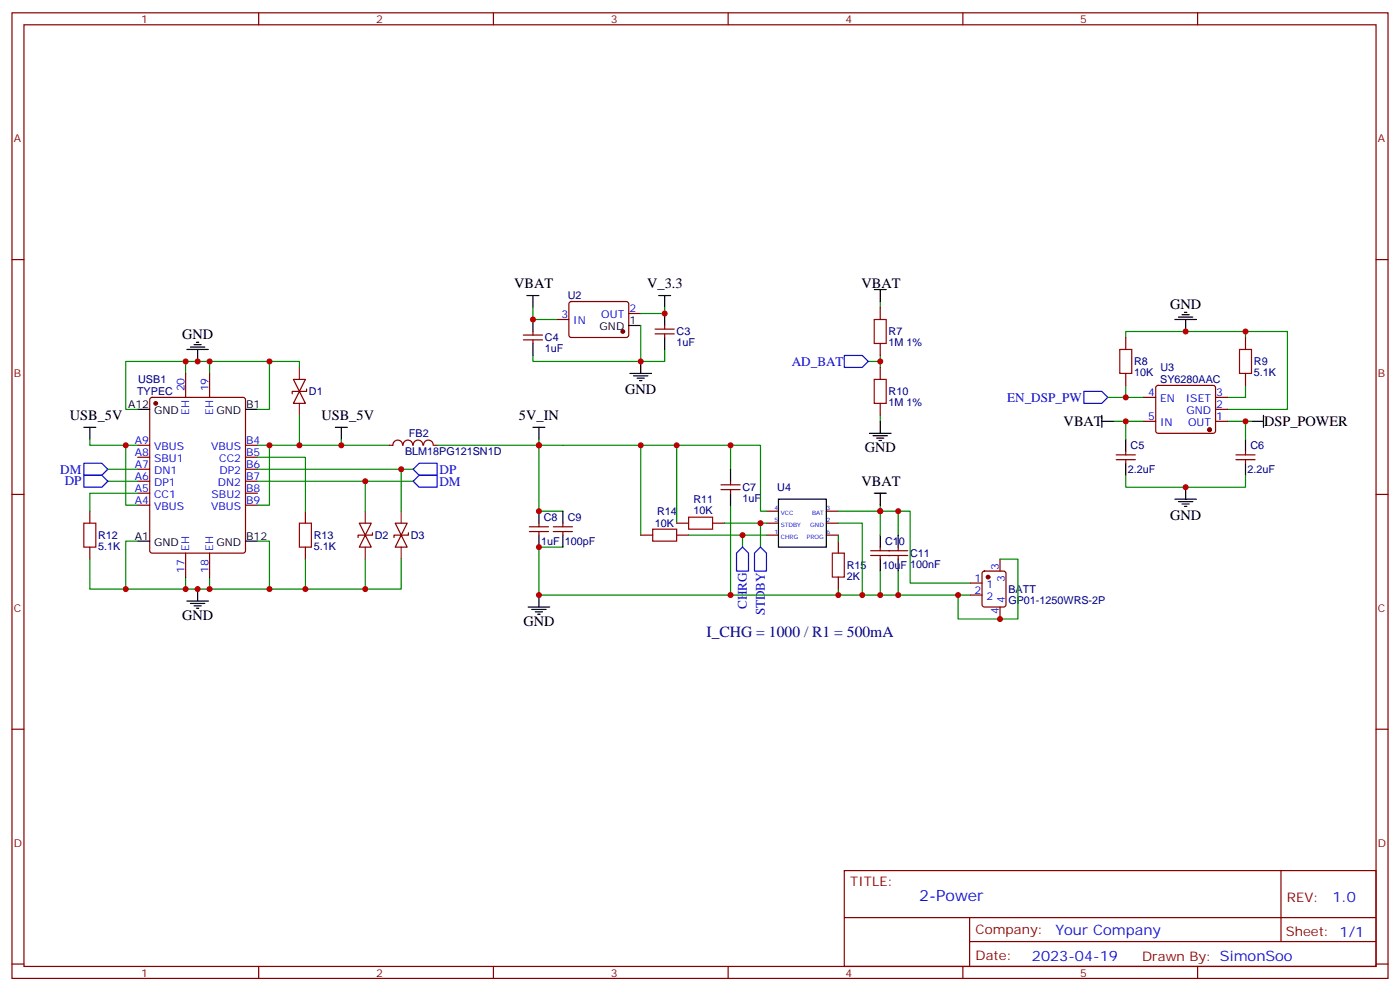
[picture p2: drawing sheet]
<svg xmlns="http://www.w3.org/2000/svg" width="412mm" height="292mm" viewBox="0 0 412 292" stroke-linecap="round" stroke-linejoin="round" font-family="sans-serif">
<g fill="none" stroke="#870000" stroke-width=".35">
<path d="M3.5 3.8h405.4v284.3h-405.4zM7.1 7.3h398.2v277.3h-398.2zM76.2 3.8v3.5M145.3 3.8v3.5M214.5 3.8v3.5M283.6 3.8v3.5M352.8 3.8v3.5M3.5 76.4h3.6M405.3 76.4h3.6M154.2 98.7h5.6M157 97.6v1.1M164 94.1h3.6"/>
<path d="M167.8 89l.5-.2h16.5l.4 .7-.1 9.4-.6 .5-16.5-.1-.4-.6v-9.2zM185.2 92.3h3.5M193 98.3h5.6M193 96.9h5.6M195.8 95.8v1.1M195.8 98.3v1.1M259.3 90.6v3.5M331.6 99.4v3.5M366.9 99.4v3.5M44.3 117.2l.5-.2h26.8l.7 .4v44.8l-.4 .6-27.1 .1-.6-.5-.1-44.7zM54.7 110v7M61.7 110v7"/>
<path d="M86.4 111.7h3.6l-1.8 3.6zM88.2 115.3l1.8 3.5h-3.6zM90.3 114.5v.8h-4.2v.7M154.2 100.1h5.6M157 100.1v1M259.3 101.1v3.6M259.3 108.2v3.5M259.3 118.8v3.5M331.6 110v3.5M336.9 117h3.5M340.7 113.7l.4-.2h16.3l.5 .2 .2 .5v12.7l-.3 .5-.4 .2h-16.3l-.5-.2-.2-.5v-12.7zM358.1 117h3.5"/>
<path d="M366.9 110v3.5M40.6 131.1h3.5M40.6 134.7h3.5M40.6 138.2h3.5M72.3 131.1h3.5M72.3 134.7h3.5M72.3 138.2h3.5M114.7 131.1h1M115.8 131.1a1.41 1.41 0 0 1 1.4-1.5 1.41 1.41 0 0 1 1.4 1.5M118.7 131.1a1.41 1.41 0 0 1 1.4-1.5 1.41 1.41 0 0 1 1.5 1.5M121.7 131.1a1.41 1.41 0 0 1 1.4-1.5 1.41 1.41 0 0 1 1.4 1.5M124.8 131.1a1.41 1.41 0 0 1 1.4-1.5 1.41 1.41 0 0 1 1.4 1.5"/>
<path d="M127.7 131.1h1.1M328.8 135.4h5.6M328.8 133.9h5.6M331.6 132.9v1M331.6 135.4v1M336.9 124.1h3.5M358.1 124.1h3.5M358.1 120.5h3.5M364.1 135.4h5.6M364.1 133.9h5.6M366.9 132.9v1M366.9 135.4v1"/>
<path d="M3.5 145.6h3.6M26.5 150.5v3.6M40.6 141.7h3.5M40.6 145.2h3.5M40.6 148.8h3.5M72.3 141.7h3.5M72.3 145.2h3.5M72.3 148.8h3.5M90 150.5v3.6M105.8 154.1h3.6l-1.8 3.5zM107.6 157.6l1.8 3.5h-3.6zM109.7 156.9v.7h-4.2v.7"/>
<path d="M116.4 154.1h3.5l-1.7 3.5zM118.2 157.6l1.7 3.5h-3.5zM120.3 156.9v.7h-4.2v.7M155.9 156.5h5.7M155.9 155.1h5.7M158.7 154.1v1M158.7 156.5v1.1M163 156.5h5.6M163 155.1h5.6M165.8 154.1v1M165.8 156.5v1.1M188.7 157.6h3.6"/>
<path d="M199.3 154.1h3.5M199.3 157.6h3.5M209.9 154.1h3.5M212.4 144.2h5.6M212.4 142.8h5.6M215.2 141.7v1.1M215.2 144.2v1M225.8 150.5h3.5M225.8 154.1h3.5M225.8 157.6h3.5M243.4 150.5h3.5M243.4 154.1h3.5"/>
<path d="M243.4 157.6h3.5M246.9 159.3v3.6M405.3 145.6h3.6M26.5 161.1v3.5M54.7 162.9v7M61.7 162.9v7M90 161.1v3.5M246.9 169.9v3.6M256.5 163.6h10.9M256.5 162.2h10.9M259.3 161.1v1.1M259.3 163.6v1"/>
<path d="M264.6 161.1v1.1M264.6 163.6v1M285.8 171.7h3.5M285.8 175.2h3.5M289.5 168.4l.5-.2h5.6l.7 .4v9.4l-.4 .7-5.9 .1-.7-.5v-9.4zM294.6 164.6v3.6M294.6 178.8v3.5M3.5 214.7h3.6M405.3 214.7h3.6M248.7 256.4h156.6v28.2h-156.6zM377.3 256.4v20.9M248.7 270.2h156.5"/>
<path d="M285.6 277.3h119.6M285.6 270.2v14.1M3.5 283.9h3.6M76.2 284.6v3.5M145.3 284.6v3.5M214.5 284.6v3.5M283.6 284.6v3.5M352.8 284.6v3.5M405.3 283.9h3.6"/>
</g>
<g fill="none" stroke="#000" stroke-width=".35">
<path d="M155.2 87h3.5M157 87v3.6M157 94.1v3.5M185.2 95.8h3.5M194 87h3.6M195.8 87v3.6M195.8 92.3v3.5M195.8 99.4v3.5M257.5 85.3h3.6M259.3 85.3v3.5M346.1 94.1h6.3M347.1 93.4h4.3"/>
<path d="M348.2 92.7h2.1M348.9 92h.7M349.2 94.1v3.5M55 102.9h6.4M56.1 102.2h4.2M57.1 101.5h2.2M57.9 100.8h.7M58.2 102.9v3.5M157 101.1v3.6M185.6 110h6.3M186.6 110.7h4.3M187.7 111.4h2.1"/>
<path d="M188.4 112.1h.7M188.7 106.4v3.6M24.7 125.8h3.5M26.5 125.8v3.6M40.6 120.5h3.5M72.3 120.5h3.5M98.8 125.8h3.5M100.5 125.8v3.6M157 125.8h3.5M158.7 125.8v3.6M215.2 138.2v3.5M256.1 127.6h6.4"/>
<path d="M257.2 128.3h4.2M258.2 129h2.1M258.9 129.7h.7M259.3 124.1v3.5M324.6 124.1h3.5M324.6 122.3v3.5M331.6 129.4v3.5M331.6 136.4v3.5M366.9 129.4v3.5M366.9 136.4v3.5M368.7 124.1h3.5M372.2 122.3v3.5"/>
<path d="M40.6 159.3h3.5M72.3 159.3h3.5M158.7 150.5v3.6M158.7 157.6v3.5M165.8 150.5v3.6M165.8 157.6v3.5M215.2 145.2v3.6M229.3 147h14.1v14.1h-14.1zM257.5 145.2h3.6M259.3 145.2v3.6M259.3 157.6v3.5M264.6 157.6v3.5"/>
<path d="M346.1 147h6.3M347.1 147.7h4.3M348.2 148.4h2.1M348.9 149.1h.7M349.2 143.5v3.5M55 177h6.4M56.1 177.7h4.2M57.1 178.4h2.2M57.9 179.1h.7M58.2 173.5v3.5M155.6 178.8h6.3M156.6 179.5h4.3"/>
<path d="M158.7 175.2v3.6M259.3 164.6v3.6M264.6 164.6v3.6M157.7 180.2h2.1M158.4 180.9h.7"/>
</g>
<g fill="none" stroke="#008700" stroke-width=".35">
<path d="M157 90.6v3.5h7M188.7 95.8v10.6M195.8 90.6v1.7h-7.1M259.3 88.8v1.8M331.6 99.4v-1.8h35.3v1.8M366.9 97.6h12.3v22.9h-17.6M54.7 106.4v3.6M61.7 106.4v3.6M79.4 106.4h8.8v1.8M195.8 102.9v3.5h-38.8v-1.7M259.3 104.7v1.7h-3.5M259.3 106.4v1.8"/>
<path d="M326.3 117h10.6M331.6 113.5v3.5M366.9 113.5v3.5h-5.3M26.5 129.4v1.7h10.5M31.7 138.2h8.9M40.6 120.5h-3.6v-14.1h42.4v14.1h-3.6M40.6 131.1h-3.6v17.7h3.6M75.8 131.1h3.6v17.7h-3.6M75.8 134.7h14.2v15.8M75.8 138.2h45.9M88.2 122.3v8.8M100.5 129.4v1.7h-21.1"/>
<path d="M100.5 131.1h14.2M118.2 138.2v12.3M128.8 131.1h95.2v19.4h1.8M158.7 129.4v21.1h7.1M188.7 131.1v26.5M199.3 131.1v23M215.2 131.1v7.1M259.3 122.3v1.8M328.1 124.1h8.8M331.6 139.9v3.6h35.3v-3.6M331.6 124.1v5.3M361.6 124.1h7.1"/>
<path d="M366.9 124.1v5.3M31.7 141.7h8.9M40.6 159.3h-3.6v14.2h42.4v-14.2h-3.6M40.6 145.2h-14.1v5.3M75.8 141.7h45.9M107.6 141.7v8.8M202.8 157.6h23M213.4 154.1h12.4M215.2 148.8v26.4h-56.5v-14.1h7.1M218.7 157.6v3.5M224 154.1v7M246.9 154.1h7.1v21.1h-7.1"/>
<path d="M246.9 150.5h12.4v7.1M246.9 157.6v1.7M259.3 148.8v1.7h8.8v21.2h17.7M264.6 150.5v7.1M26.5 164.6v8.9h10.5M54.7 169.9v3.6M61.7 169.9v3.6M90 164.6v8.9h-10.6M107.6 164.6v8.9h-17.6M118.2 164.6v8.9h-10.6M246.9 173.5v1.7h-31.7M259.3 168.2v7h-5.3"/>
<path d="M259.3 175.2h26.5M264.6 168.2v7M294.6 164.6h5.3v17.7h-17.7v-7.1"/>
</g>
<path d="M248.7 104.7h5.3l1.8 1.7-1.8 1.8h-5.3zM319.3 115.3h5.3l1.7 1.7-1.7 1.8h-5.3zM24.7 139.9h5.3l1.7 1.8-1.7 1.8h-5.3zM24.7 136.4h5.3l1.7 1.8-1.7 1.7h-5.3zM121.7 138.2l1.8-1.8h5.3v3.5h-5.3zM121.7 141.7l1.8-1.8h5.3v3.6h-5.3zM218.7 161.1l1.8 1.8v5.3h-3.5v-5.3zM224 161.1l1.8 1.8v5.3h-3.6v-5.3z" fill="none" stroke="#00f" stroke-width=".35"/>
<g fill="#870000" stroke="#870000" stroke-width=".35">
<circle cx="356.3" cy="126.5" r=".53"/>
<circle cx="45.9" cy="118.8" r=".53"/>
<circle cx="183.4" cy="97.6" r=".53"/>
<circle cx="291" cy="169.9" r=".53"/>
</g>
<path d="M257.5 94.1h3.6v7h-3.6zM257.5 111.7h3.6v7.1h-3.6zM329.8 102.9h3.6v7.1h-3.6zM365.1 102.9h3.6v7.1h-3.6zM24.7 154.1h3.5v7h-3.5zM88.2 154.1h3.5v7h-3.5zM192.3 155.8h7v3.5h-7zM202.8 152.3h7.1v3.5h-7.1zM245.2 162.9h3.5v7h-3.5z" fill="none" stroke="#a10000" stroke-width=".35"/>
<path d="M88.2 108.2v3.5M88.2 118.8v3.5M107.6 150.5v3.6M118.2 150.5v3.6M107.6 161.1v3.5M118.2 161.1v3.5" fill="none" stroke="#8c2424" stroke-width=".35"/>
<g fill="#c00">
<circle cx="366.9" cy="97.6" r=".88"/>
<circle cx="349.3" cy="143.5" r=".88"/>
<circle cx="366.9" cy="124.1" r=".88"/>
<circle cx="331.6" cy="124.1" r=".88"/>
<circle cx="349.3" cy="97.6" r=".88"/>
<circle cx="331.6" cy="117" r=".88"/>
<circle cx="61.7" cy="106.4" r=".88"/>
<circle cx="54.7" cy="106.4" r=".88"/>
<circle cx="61.7" cy="173.5" r=".88"/>
<circle cx="54.7" cy="173.5" r=".88"/>
<circle cx="158.8" cy="175.2" r=".88"/>
<circle cx="158.8" cy="150.5" r=".88"/>
<circle cx="158.8" cy="131.1" r=".88"/>
<circle cx="58.2" cy="173.5" r=".88"/>
<circle cx="58.2" cy="106.4" r=".88"/>
<circle cx="37" cy="173.5" r=".88"/>
<circle cx="79.4" cy="173.5" r=".88"/>
<circle cx="37" cy="131.1" r=".88"/>
<circle cx="79.4" cy="131.1" r=".88"/>
<circle cx="100.5" cy="131.1" r=".88"/>
<circle cx="88.2" cy="131.1" r=".88"/>
<circle cx="79.4" cy="106.4" r=".88"/>
<circle cx="90" cy="173.5" r=".88"/>
<circle cx="107.6" cy="173.5" r=".88"/>
<circle cx="107.6" cy="141.7" r=".88"/>
<circle cx="118.2" cy="138.2" r=".88"/>
<circle cx="259.3" cy="106.4" r=".88"/>
<circle cx="264.6" cy="175.2" r=".88"/>
<circle cx="264.6" cy="150.5" r=".88"/>
<circle cx="158.8" cy="161.1" r=".88"/>
<circle cx="188.7" cy="131.1" r=".88"/>
<circle cx="199.3" cy="131.1" r=".88"/>
<circle cx="195.8" cy="92.3" r=".88"/>
<circle cx="157" cy="94.1" r=".88"/>
<circle cx="188.7" cy="106.4" r=".88"/>
<circle cx="224" cy="154.1" r=".88"/>
<circle cx="218.7" cy="157.6" r=".88"/>
<circle cx="259.3" cy="150.5" r=".88"/>
<circle cx="259.3" cy="175.2" r=".88"/>
<circle cx="215.2" cy="131.1" r=".88"/>
<circle cx="215.2" cy="175.2" r=".88"/>
<circle cx="246.9" cy="175.2" r=".88"/>
<circle cx="254" cy="175.2" r=".88"/>
<circle cx="282.2" cy="175.2" r=".88"/>
<circle cx="294.6" cy="182.3" r=".88"/>
</g>
<text font-size="4.6" fill="#000080" x="208.1" y="187.6">I_CHG = 1000 / R1 = 500mA</text>
<text font-size="4.6" fill="#00f" x="270.8" y="265.4">2-Power</text>
<g font-size="4.2">
<text x="151.5" y="84.9">VBAT</text>
<text x="190.6" y="84.9">V_3.3</text>
<text x="253.8" y="84.9">VBAT</text>
<text x="344.7" y="90.9">GND</text>
<text x="53.6" y="99.7">GND</text>
<text x="184.1" y="116">GND</text>
<text x="20.6" y="123.7">USB_5V</text>
<text x="94.7" y="123.7">USB_5V</text>
<text x="152.9" y="123.7">5V_IN</text>
<text x="313.3" y="125.5">VBAT</text>
<text x="372.4" y="125.5">DSP_POWER</text>
<text x="254.7" y="133.2">GND</text>
<text x="253.8" y="143.1">VBAT</text>
<text x="344.7" y="153.1">GND</text>
<text x="53.6" y="182.6">GND</text>
<text x="154.2" y="184.4">GND</text>
</g>
<g font-size="4.2" fill="#00f">
<text x="392.5" y="265.6">1.0</text>
<text x="310.9" y="275.2">Your Company</text>
<text x="304" y="283">2023-04-19</text>
</g>
<g font-size="3.9" fill="#00f">
<text x="233.2" y="107.7">AD_BAT</text>
<text x="296.7" y="118.3">EN_DSP_PW</text>
<text x="17.7" y="139.4">DM</text>
<text x="19.1" y="143">DP</text>
<text x="129.4" y="143.1">DM</text>
<text x="129.5" y="139.5">DP</text>
<text x="220" y="179.3" transform="rotate(-90 220 179.3)">CHRG</text>
<text x="225.3" y="181.2" transform="rotate(-90 225.3 181.2)">STDBY</text>
</g>
<g font-size="3.9" fill="#800">
<text x="250.5" y="260.9">TITLE:</text>
<text x="379.1" y="265.6">REV:</text>
<text x="287.4" y="275.1">Company:</text>
<text x="378.7" y="275.8">Sheet: 1/1</text>
<text x="287.4" y="282.8">Date:</text>
<text x="336.4" y="282.9">Drawn By: SimonSoo</text>
</g>
<g font-size="3.2" fill="#800">
<text x="41.6" y="6.8">1</text>
<text x="110.8" y="6.8">2</text>
<text x="179.9" y="6.8">3</text>
<text x="249.1" y="6.8">4</text>
<text x="318.2" y="6.8">5</text>
<text x="4.1" y="41.9">A</text>
<text x="405.9" y="41.9">A</text>
<text x="4.1" y="111">B</text>
<text x="405.9" y="111">B</text>
<text x="4.1" y="180.2">C</text>
<text x="405.9" y="180.2">C</text>
<text x="4.1" y="249.3">D</text>
<text x="405.9" y="249.3">D</text>
<text x="41.6" y="287.6">1</text>
<text x="110.8" y="287.6">2</text>
<text x="179.9" y="287.6">3</text>
<text x="249.1" y="287.6">4</text>
<text x="318.2" y="287.6">5</text>
</g>
<g font-size="3.2" fill="#000080">
<text x="167.2" y="88.2">U2</text>
<text x="160.5" y="100.5">C4</text>
<text x="199.3" y="102">1uF</text>
<text x="199.3" y="98.7">C3</text>
<text x="261.8" y="102">1M 1%</text>
<text x="261.8" y="98.7">R7</text>
<text x="160.5" y="103.7">1uF</text>
<text x="334.1" y="107.6">R8</text>
<text x="369.4" y="107.6">R9</text>
<text x="40.7" y="112.9">USB1</text>
<text x="334.1" y="110.7">10K</text>
<text x="341.8" y="112.9">SY6280AAC</text>
<text x="341.9" y="109.3">U3</text>
<text x="369.4" y="110.8">5.1K</text>
<text x="40.4" y="116.4">TYPEC</text>
<text x="91" y="116.4">D1</text>
<text x="261.8" y="119.6">1M 1%</text>
<text x="261.8" y="116.4">R10</text>
<text x="120.5" y="128.7">FB2</text>
<text x="119.3" y="134">BLM18PG121SN1D</text>
<text x="333" y="132.2">C5</text>
<text x="368.3" y="132.2">C6</text>
<text x="332.2" y="139.3">2.2uF</text>
<text x="367.5" y="139.3">2.2uF</text>
<text x="204.3" y="148">R11</text>
<text x="218.7" y="147.8">1uF</text>
<text x="218.7" y="144.6">C7</text>
<text x="229" y="144.6">U4</text>
<text x="160.2" y="153.4">C8</text>
<text x="167.2" y="153.4">C9</text>
<text x="192.8" y="155.2">10K</text>
<text x="193.6" y="151.5">R14</text>
<text x="204.3" y="151.2">10K</text>
<text x="28.9" y="161.9">5.1K</text>
<text x="28.9" y="158.8">R12</text>
<text x="92.4" y="161.9">5.1K</text>
<text x="92.4" y="158.8">R13</text>
<text x="110.4" y="158.7">D2</text>
<text x="121" y="158.7">D3</text>
<text x="159.4" y="160.5">1uF</text>
<text x="166.4" y="160.5">100pF</text>
<text x="260.7" y="160.5">C10</text>
<text x="249.4" y="167.5">R15</text>
<text x="259.9" y="167.6">10uF</text>
<text x="268.1" y="167.2">100nF</text>
<text x="268.1" y="164">C11</text>
<text x="249.4" y="170.7">2K</text>
<text x="297" y="177.8">GP01-1250WRS-2P</text>
<text x="297" y="174.6">BATT</text>
</g>
<g font-size="3.2" fill="#00f">
<text x="165.4" y="93.7">3</text>
<text x="168.9" y="95.5">IN</text>
<text x="177.1" y="93.7">OUT</text>
<text x="185.4" y="92">2</text>
<text x="54.3" y="115.3" transform="rotate(-90 54.3 115.3)">20</text>
<text x="61.4" y="115.3" transform="rotate(-90 61.4 115.3)">19</text>
<text x="338.2" y="116.7">4</text>
<text x="341.7" y="118.4">EN</text>
<text x="349.3" y="118.4">ISET</text>
<text x="358.2" y="116.7">3</text>
<text x="55.7" y="122.1" transform="rotate(-90 55.7 122.1)">EH</text>
<text x="62.8" y="122.1" transform="rotate(-90 62.8 122.1)">EH</text>
<text x="338.2" y="123.7">5</text>
<text x="341.7" y="125.5">IN</text>
<text x="349.5" y="122">GND</text>
<text x="350" y="125.5">OUT</text>
<text x="358.2" y="123.7">1</text>
<text x="358.2" y="120.2">2</text>
<text x="39.7" y="130.8">A9</text>
<text x="72.5" y="130.8">B4</text>
<text x="39.7" y="134.3">A8</text>
<text x="39.7" y="137.8">A7</text>
<text x="45.4" y="132.5">VBUS</text>
<text x="45.4" y="136.1">SBU1</text>
<text x="62.2" y="132.5">VBUS</text>
<text x="64.6" y="136.1">CC2</text>
<text x="72.5" y="137.8">B6</text>
<text x="72.5" y="134.3">B5</text>
<text x="39.7" y="141.4">A6</text>
<text x="45.4" y="139.6">DN1</text>
<text x="45.4" y="143.1">DP1</text>
<text x="64.2" y="143.1">DN2</text>
<text x="64.6" y="139.6">DP2</text>
<text x="72.5" y="141.4">B7</text>
<text x="39.7" y="144.9">A5</text>
<text x="39.7" y="148.4">A4</text>
<text x="45.4" y="146.6">CC1</text>
<text x="62.3" y="146.6">SBU2</text>
<text x="72.5" y="148.4">B9</text>
<text x="72.5" y="144.9">B8</text>
<text x="45.4" y="150.2">VBUS</text>
<text x="62.2" y="150.2">VBUS</text>
<text x="55.7" y="162.2" transform="rotate(-90 55.7 162.2)">EH</text>
<text x="62.8" y="162.2" transform="rotate(-90 62.8 162.2)">EH</text>
<text x="294.2" y="168" transform="rotate(-90 294.2 168)">3</text>
<text x="54.3" y="168.7" transform="rotate(-90 54.3 168.7)">17</text>
<text x="61.4" y="168.7" transform="rotate(-90 61.4 168.7)">18</text>
<text x="287.1" y="171.3">1</text>
<text x="290.6" y="173.1">1</text>
<text x="296" y="171.5" transform="rotate(-90 296 171.5)">3</text>
<text x="287.1" y="174.9">2</text>
<text x="290.6" y="176.6">2</text>
<text x="296" y="177.4" transform="rotate(-90 296 177.4)">4</text>
<text x="294.2" y="180.9" transform="rotate(-90 294.2 180.9)">4</text>
</g>
<g font-size="3.2">
<text x="185.4" y="95.5">1</text>
<text x="176.6" y="97.3">GND</text>
<text x="37.7" y="120.2">A12</text>
<text x="45.4" y="122">GND</text>
<text x="63.7" y="122">GND</text>
<text x="72.5" y="120.2">B1</text>
<text x="39.7" y="159">A1</text>
<text x="45.4" y="160.8">GND</text>
<text x="63.7" y="160.8">GND</text>
<text x="72.5" y="159">B12</text>
</g>
<g font-size="1.8" fill="#00f">
<text x="228.2" y="150.2">4</text>
<text x="228.2" y="153.7">5</text>
<text x="230" y="151.6">VCC</text>
<text x="230" y="155.1">STDBY</text>
<text x="238.7" y="155.1">GND</text>
<text x="239.2" y="151.6">BAT</text>
<text x="243.4" y="153.7">2</text>
<text x="243.4" y="150.2">3</text>
<text x="228.2" y="157.2">1</text>
<text x="230" y="158.6">CHRG</text>
<text x="237.7" y="158.6">PROG</text>
<text x="243.4" y="157.2">6</text>
</g>
</svg>
